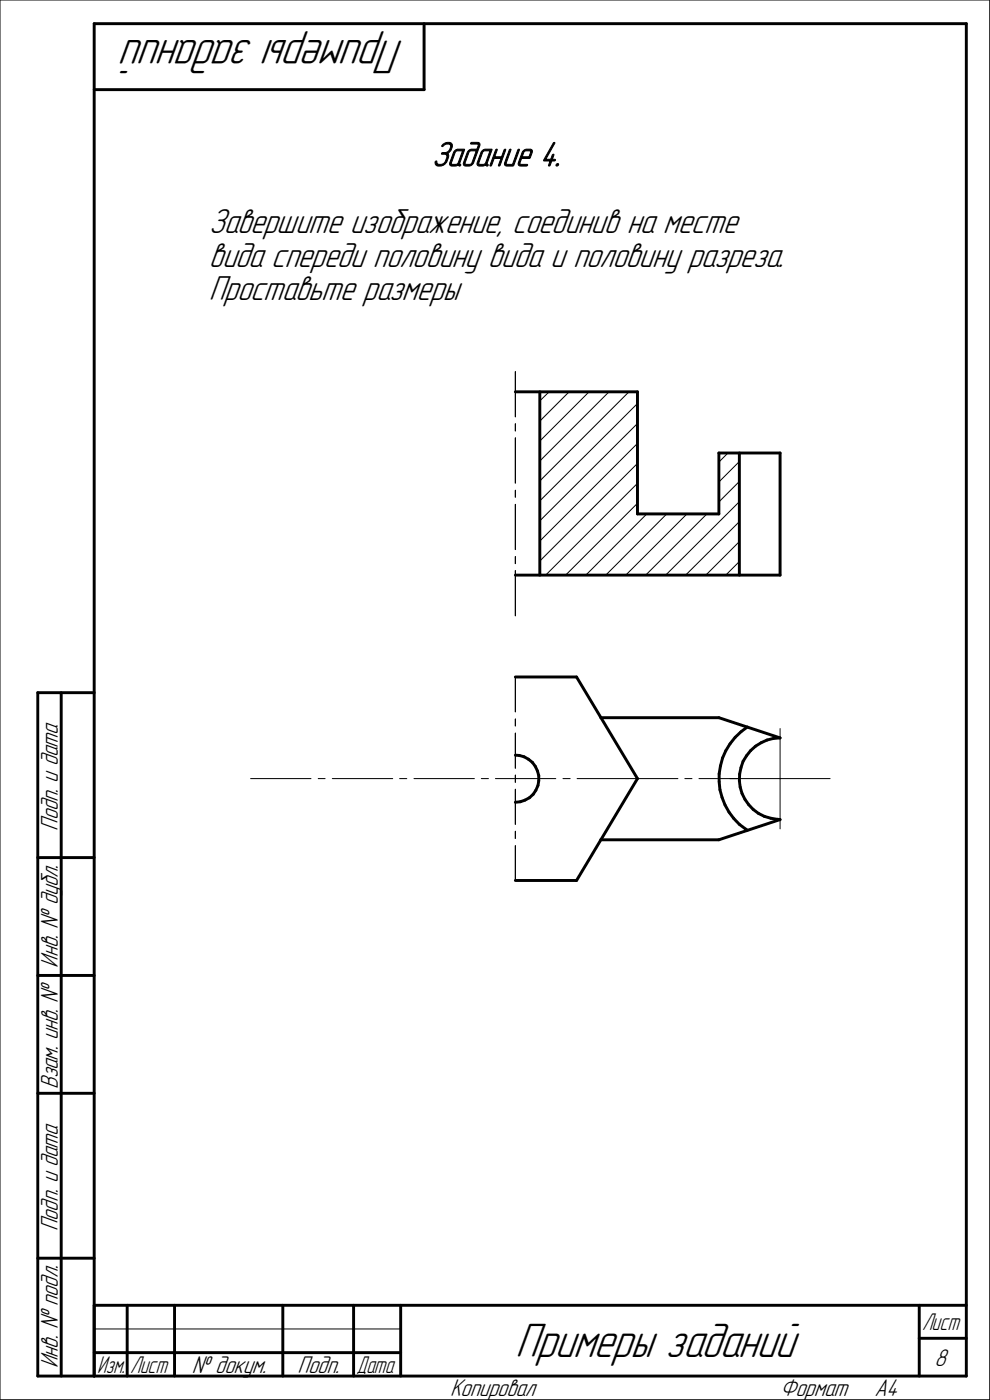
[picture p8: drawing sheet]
<svg xmlns="http://www.w3.org/2000/svg" width="210mm" height="297mm" viewBox="0 0 210 297" stroke-linecap="round" stroke-linejoin="round" font-family="sans-serif">
<g fill="none" stroke="#000" stroke-width=".21">
<path d="M0 0v297zM0 0h210zM210 0v297zM109.3 78.9v9.5zM109.3 89.9v1.5zM109.3 92.9v9.6zM114.5 97.8l14.7-14.7zM114.5 93.6l10.5-10.5zM114.5 89.4l6.2-6.3zM114.5 85.1l2-2zM152.5 98l1.9-1.9zM109.3 104v1.5z"/>
<path d="M109.3 107v9.6zM109.3 118.1v1.5zM114.5 119l20.7-20.7zM114.5 114.8l20.7-20.7zM114.5 110.5l20.7-20.6zM114.5 106.3l20.7-20.7zM114.5 102.1l18.9-19zM137.2 109.1l-12.9 12.9zM141.4 109.1l-12.9 12.9zM152.5 106.5l4.4-4.3zM152.5 102.3l4.4-4.4zM109.3 121.1v9.6z"/>
<path d="M115.8 122l19.4-19.4zM120 122l15.2-15.2zM132.8 122l12.9-12.9zM137 122l13-12.9zM141.2 122l15.7-15.5zM145.5 122l11.4-11.3zM149.7 122l7.2-7.1zM154 122l2.9-2.8zM109.3 143.7v7.3zM109.3 152.6v1.4zM109.3 155.6v7.4zM165.5 154.6v10.6z"/>
<path d="M53.2 165.2h12.8zM67.5 165.2h1.5zM70.5 165.2h12.8zM84.8 165.2h1.5zM87.8 165.2h12.8zM102.1 165.2h1.5zM105.1 165.2h12.8zM109.3 164.5v1.5zM109.3 167.5v7.4zM109.3 176.4v1.5zM109.3 179.4v7.4zM119.4 165.2h1.6z"/>
<path d="M122.4 165.2h12.8zM135.2 165.2h8.6zM145.3 165.2h1.5zM148.3 165.2h8.6zM154.8 165.2h10.7zM165.5 165.2h10.6zM165.5 165.2v10.7zM0 297h210zM20 282h65z"/>
</g>
<g fill="none" stroke="#000" stroke-width=".62">
<path d="M20 5v287zM20 5h185zM20 19h70zM90 5v14zM205 5v287zM109.3 83.1h25.9zM114.5 83.1v38.9zM135.2 83.1v26zM152.5 96.1v13zM152.5 96.1h13zM156.9 96.1v25.9zM165.5 96.1v25.9z"/>
<path d="M135.2 109.1h17.3zM109.3 122h56.2zM8 147v145zM8 147h12zM13 147v145zM109.3 143.7h13zM122.3 143.7l12.9 21.5zM127.5 152.3h25zM152.5 152.3l13 4.3zM154 159.3l-.7 1.5zM154.9 157.8l-.9 1.5zM156 156.5l1.2-1.2z"/>
<path d="M156 156.5l-1.1 1.3zM157.2 155.3l1.4-1zM159.2 159.3l1.1-1zM159.2 159.3l-.8 1.1zM160.3 158.3l1.2-.7zM161.5 157.6l1.2-.6zM162.7 157l1.4-.3zM164.1 156.7l1.4-.1zM109.3 170.2l1.1-.1zM109.3 160.2l.9 .1zM110.2 160.3l1 .3zM110.4 170.1l1-.3z"/>
<path d="M111.2 160.6l.9 .5zM111.4 169.8l.9-.5zM112.1 161.1l.8 .7zM112.3 169.3l.8-.8zM112.9 161.8l.7 .8zM113.6 162.6l.4 1zM113.7 167.7l-.6 .8zM114 163.6l.3 1zM114.1 166.7l-.4 1zM114.3 165.7l-.2 1zM114.3 164.6v1.1zM127.5 178.2h25z"/>
<path d="M135.2 165.2l-12.9 21.6zM152.5 178.2l13-4.3zM152.6 164.2v1.7zM152.6 165.9l.1 1.7zM152.7 167.6l.5 1.6zM152.9 162.5l-.3 1.7zM153.2 169.2l.6 1.6zM153.3 160.8l-.4 1.7zM153.8 170.8l.9 1.5zM154.7 172.3l1 1.4zM155.7 173.7l1.2 1.2zM156.9 165.7l.1 1.3z"/>
<path d="M156.9 174.9l1.3 1zM156.9 164.3v1.4zM157 167l.4 1.4zM157.2 162.9l-.3 1.4zM157.4 168.4l.6 1.2zM157.6 161.5l-.4 1.4zM158 169.6l.8 1.1zM158.2 175.9l.4 .3zM158.4 160.4l-.8 1.1zM158.8 170.7l1 1.1zM159.8 171.8l1.1 .8zM160.9 172.6l1.3 .6z"/>
<path d="M162.2 173.2l1.3 .4zM163.5 173.6l1.4 .2zM164.9 173.8l.6 .1zM8 182h12zM109.3 186.8h13zM8 207h12zM8 232h12zM8 267h12zM20 277h185zM20 277v15zM27 277v15zM37 277v15z"/>
<path d="M60 277v15zM75 277v15zM85 277v15zM195 277v15zM8 292h12zM20 292h185zM20 287h7zM27 287h10zM37 287h23zM60 287h15zM75 287h10zM195 284h10z"/>
</g>
<g fill="#fff" stroke="#fff" stroke-width=".21">
<path d="M91.6 29.7h31.1zM91.6 29.8h31.1zM91.6 29.9h31.1zM91.6 29.9h31.1zM91.6 30h31.1zM91.6 30h31.1zM91.6 30.1h31.1zM91.6 30.1h31.1zM91.6 30.2h31.1zM91.6 30.3h31.1zM91.6 30.3h31.1zM91.6 30.4h31.1zM91.6 30.4h31.1zM91.6 30.5h31.1zM91.6 30.5h31.1zM91.6 30.6h31.1zM91.6 30.6h31.1zM91.6 30.7h31.1zM91.6 30.8h31.1zM91.6 30.8h31.1zM91.6 30.9h31.1zM91.6 30.9h31.1zM91.6 31h31.1zM91.6 31h31.1zM91.6 31.1h31.1zM91.6 31.2h31.1zM91.6 31.2h31.1zM91.6 31.3h31.1zM91.6 31.3h31.1zM91.6 31.4h31.1zM91.6 31.4h31.1zM91.6 31.5h31.1zM91.6 31.6h31.1zM91.6 31.6h31.1zM91.6 31.7h31.1zM91.6 31.7h31.1zM91.6 31.8h31.1zM91.6 31.8h31.1zM91.6 31.9h31.1zM91.6 31.9h31.1zM91.6 32h31.1zM91.6 32.1h31.1zM91.6 32.1h31.1zM91.6 32.2h31.1zM91.6 32.2h31.1zM91.6 32.3h31.1zM91.6 32.3h31.1zM91.6 32.4h31.1zM91.6 32.5h31.1zM91.6 32.5h31.1zM91.6 32.6h31.1zM91.6 32.6h31.1zM91.6 32.7h31.1zM91.6 32.7h31.1zM91.6 32.8h31.1zM91.6 32.9h31.1zM91.6 32.9h31.1zM91.6 33h31.1zM91.6 33h31.1zM91.6 33.1h31.1zM91.6 33.1h31.1zM91.6 33.2h31.1zM91.6 33.2h31.1zM91.6 33.3h31.1zM91.6 33.4h31.1zM91.6 33.4h31.1zM91.6 33.5h31.1zM91.6 33.5h31.1zM91.6 33.6h31.1zM91.6 33.6h31.1zM91.6 33.7h31.1zM91.6 33.8h31.1zM91.6 33.8h31.1zM91.6 33.9h31.1zM91.6 33.9h31.1zM91.6 34h31.1zM91.6 34h31.1zM91.6 34.1h31.1zM91.6 34.1h31.1zM91.6 34.2h31.1zM91.6 34.3h31.1zM91.6 34.3h31.1zM91.6 34.4h31.1zM91.6 34.4h31.1zM91.6 34.5h31.1zM91.6 34.5h31.1zM91.6 34.6h31.1zM91.6 34.7h31.1zM91.6 34.7h31.1zM91.6 34.8h31.1zM91.6 34.8h31.1zM91.6 34.9h31.1zM91.6 34.9h31.1zM91.6 35h31.1zM91.6 35.1h31.1zM91.6 35.1h31.1zM91.6 35.2h31.1zM91.6 35.2h31.1zM91.6 35.3h31.1zM91.6 35.3h31.1zM91.6 35.4h31.1zM91.6 35.4h31.1zM91.6 35.5h31.1zM91.6 35.6h31.1zM91.6 35.6h31.1zM91.6 35.7h31.1zM91.6 35.7h31.1zM91.6 35.8h31.1zM91.6 35.8h31.1zM91.6 35.9h31.1zM91.6 36h31.1zM91.6 36h31.1zM91.6 36.1h31.1zM91.6 36.1h31.1zM91.6 36.2h31.1zM91.6 36.2h31.1zM91.6 36.3h31.1zM91.6 36.4h31.1zM91.6 36.4h31.1zM91.6 36.5h31.1zM91.6 36.5h31.1zM91.6 36.6h31.1zM91.6 36.6h31.1zM91.6 36.7h31.1z"/>
<path d="M44.3 43.9h115.8zM44.3 43.9h115.8zM44.3 44h115.8zM44.3 44h115.8zM44.3 44.1h115.8zM44.3 44.1h115.8zM44.3 44.2h115.8zM44.3 44.3h115.8zM44.3 44.3h115.8zM44.3 44.4h115.8zM44.3 44.4h115.8zM44.3 44.5h115.8zM44.3 44.5h115.8zM44.3 44.6h115.8zM44.3 44.6h115.8zM44.3 44.7h115.8zM44.3 44.8h115.8zM44.3 44.8h115.8zM44.3 44.9h115.8zM44.3 44.9h115.8zM44.3 45h115.8zM44.3 45h115.8zM44.3 45.1h115.8zM44.3 45.2h115.8zM44.3 45.2h115.8zM44.3 45.3h115.8zM44.3 45.3h115.8zM44.3 45.4h115.8zM44.3 45.4h115.8zM44.3 45.5h115.8zM44.3 45.6h115.8zM44.3 45.6h115.8zM44.3 45.7h115.8zM44.3 45.7h115.8zM44.3 45.8h115.8zM44.3 45.8h115.8zM44.3 45.9h115.8zM44.3 45.9h115.8zM44.3 46h115.8zM44.3 46.1h115.8zM44.3 46.1h115.8zM44.3 46.2h115.8zM44.3 46.2h115.8zM44.3 46.3h115.8zM44.3 46.3h115.8zM44.3 46.4h115.8zM44.3 46.5h115.8zM44.3 46.5h115.8zM44.3 46.6h115.8zM44.3 46.6h115.8zM44.3 46.7h115.8zM44.3 46.7h115.8zM44.3 46.8h115.8zM44.3 46.8h115.8zM44.3 46.9h115.8zM44.3 47h115.8zM44.3 47h115.8zM44.3 47.1h115.8zM44.3 47.1h115.8zM44.3 47.2h115.8zM44.3 47.2h115.8zM44.3 47.3h115.8zM44.3 47.4h115.8zM44.3 47.4h115.8zM44.3 47.5h115.8zM44.3 47.5h115.8zM44.3 47.6h115.8zM44.3 47.6h115.8zM44.3 47.7h115.8zM44.3 47.8h115.8zM44.3 47.8h115.8zM44.3 47.9h115.8zM44.3 47.9h115.8zM44.3 48h115.8zM44.3 48h115.8zM44.3 48.1h115.8zM44.3 48.1h115.8zM44.3 48.2h115.8zM44.3 48.3h115.8zM44.3 48.3h115.8zM44.3 48.4h115.8zM44.3 48.4h115.8zM44.3 48.5h115.8zM44.3 48.5h115.8zM44.3 48.6h115.8zM44.3 48.7h115.8zM44.3 48.7h115.8zM44.3 48.8h115.8zM44.3 48.8h115.8zM44.3 48.9h115.8zM44.3 48.9h115.8zM44.3 49h115.8zM44.3 49.1h115.8zM44.3 49.1h115.8zM44.3 49.2h115.8zM44.3 49.2h115.8zM44.3 49.3h115.8zM44.3 49.3h115.8zM44.3 49.4h115.8zM44.3 49.4h115.8zM44.3 49.5h115.8zM44.3 49.6h115.8zM44.3 49.6h115.8zM44.3 49.7h115.8zM44.3 49.7h115.8zM44.3 49.8h115.8zM44.3 49.8h115.8zM44.3 49.9h115.8zM44.3 50h115.8zM44.3 50h115.8zM44.3 50.1h115.8zM44.3 50.1h115.8zM44.3 50.2h115.8zM44.3 50.2h115.8zM44.3 50.3h115.8zM44.3 50.3h115.8zM44.3 50.4h115.8zM44.3 50.5h115.8zM44.3 50.5h115.8zM44.3 50.6h115.8zM44.3 50.6h115.8zM44.3 50.7h115.8zM44.3 50.7h115.8zM44.3 50.8h115.8zM44.3 50.9h115.8zM44.3 50.9h115.8zM44.3 51h115.8z"/>
<path d="M44.3 51h125.7zM44.3 51.1h125.7zM44.3 51.1h125.7zM44.3 51.2h125.7zM44.3 51.3h125.7zM44.3 51.3h125.7zM44.3 51.4h125.7zM44.3 51.4h125.7zM44.3 51.5h125.7zM44.3 51.5h125.7zM44.3 51.6h125.7zM44.3 51.6h125.7zM44.3 51.7h125.7zM44.3 51.8h125.7zM44.3 51.8h125.7zM44.3 51.9h125.7zM44.3 51.9h125.7zM44.3 52h125.7zM44.3 52h125.7zM44.3 52.1h125.7zM44.3 52.2h125.7zM44.3 52.2h125.7zM44.3 52.3h125.7zM44.3 52.3h125.7zM44.3 52.4h125.7zM44.3 52.4h125.7zM44.3 52.5h125.7zM44.3 52.5h125.7zM44.3 52.6h125.7zM44.3 52.7h125.7zM44.3 52.7h125.7zM44.3 52.8h125.7zM44.3 52.8h125.7zM44.3 52.9h125.7zM44.3 52.9h125.7zM44.3 53h125.7zM44.3 53.1h125.7zM44.3 53.1h125.7zM44.3 53.2h125.7zM44.3 53.2h125.7zM44.3 53.3h125.7zM44.3 53.3h125.7zM44.3 53.4h125.7zM44.3 53.5h125.7zM44.3 53.5h125.7zM44.3 53.6h125.7zM44.3 53.6h125.7zM44.3 53.7h125.7zM44.3 53.7h125.7zM44.3 53.8h125.7zM44.3 53.8h125.7zM44.3 53.9h125.7zM44.3 54h125.7zM44.3 54h125.7zM44.3 54.1h125.7zM44.3 54.1h125.7zM44.3 54.2h125.7zM44.3 54.2h125.7zM44.3 54.3h125.7zM44.3 54.4h125.7zM44.3 54.4h125.7zM44.3 54.5h125.7zM44.3 54.5h125.7zM44.3 54.6h125.7zM44.3 54.6h125.7zM44.3 54.7h125.7zM44.3 54.8h125.7zM44.3 54.8h125.7zM44.3 54.9h125.7zM44.3 54.9h125.7zM44.3 55h125.7zM44.3 55h125.7zM44.3 55.1h125.7zM44.3 55.1h125.7zM44.3 55.2h125.7zM44.3 55.3h125.7zM44.3 55.3h125.7zM44.3 55.4h125.7zM44.3 55.4h125.7zM44.3 55.5h125.7zM44.3 55.5h125.7zM44.3 55.6h125.7zM44.3 55.7h125.7zM44.3 55.7h125.7zM44.3 55.8h125.7zM44.3 55.8h125.7zM44.3 55.9h125.7zM44.3 55.9h125.7zM44.3 56h125.7zM44.3 56h125.7zM44.3 56.1h125.7zM44.3 56.2h125.7zM44.3 56.2h125.7zM44.3 56.3h125.7zM44.3 56.3h125.7zM44.3 56.4h125.7zM44.3 56.4h125.7zM44.3 56.5h125.7zM44.3 56.6h125.7zM44.3 56.6h125.7zM44.3 56.7h125.7zM44.3 56.7h125.7zM44.3 56.8h125.7zM44.3 56.8h125.7zM44.3 56.9h125.7zM44.3 57h125.7zM44.3 57h125.7zM44.3 57.1h125.7zM44.3 57.1h125.7zM44.3 57.2h125.7zM44.3 57.2h125.7zM44.3 57.3h125.7zM44.3 57.3h125.7zM44.3 57.4h125.7zM44.3 57.5h125.7zM44.3 57.5h125.7zM44.3 57.6h125.7zM44.3 57.6h125.7zM44.3 57.7h125.7zM44.3 57.7h125.7zM44.3 57.8h125.7zM44.3 57.9h125.7zM44.3 57.9h125.7zM44.3 58h125.7zM44.3 58h125.7zM44.3 58.1h125.7z"/>
<path d="M44.3 58.1h54.6zM44.3 58.2h54.6zM44.3 58.3h54.6zM44.3 58.3h54.6zM44.3 58.4h54.6zM44.3 58.4h54.6zM44.3 58.5h54.6zM44.3 58.5h54.6zM44.3 58.6h54.6zM44.3 58.6h54.6zM44.3 58.7h54.6zM44.3 58.8h54.6zM44.3 58.8h54.6zM44.3 58.9h54.6zM44.3 58.9h54.6zM44.3 59h54.6zM44.3 59h54.6zM44.3 59.1h54.6zM44.3 59.2h54.6zM44.3 59.2h54.6zM44.3 59.3h54.6zM44.3 59.3h54.6zM44.3 59.4h54.6zM44.3 59.4h54.6zM44.3 59.5h54.6zM44.3 59.5h54.6zM44.3 59.6h54.6zM44.3 59.7h54.6zM44.3 59.7h54.6zM44.3 59.8h54.6zM44.3 59.8h54.6zM44.3 59.9h54.6zM44.3 59.9h54.6zM44.3 60h54.6zM44.3 60.1h54.6zM44.3 60.1h54.6zM44.3 60.2h54.6zM44.3 60.2h54.6zM44.3 60.3h54.6zM44.3 60.3h54.6zM44.3 60.4h54.6zM44.3 60.5h54.6zM44.3 60.5h54.6zM44.3 60.6h54.6zM44.3 60.6h54.6zM44.3 60.7h54.6zM44.3 60.7h54.6zM44.3 60.8h54.6zM44.3 60.8h54.6zM44.3 60.9h54.6zM44.3 61h54.6zM44.3 61h54.6zM44.3 61.1h54.6zM44.3 61.1h54.6zM44.3 61.2h54.6zM44.3 61.2h54.6zM44.3 61.3h54.6zM44.3 61.4h54.6zM44.3 61.4h54.6zM44.3 61.5h54.6zM44.3 61.5h54.6zM44.3 61.6h54.6zM44.3 61.6h54.6zM44.3 61.7h54.6zM44.3 61.8h54.6zM44.3 61.8h54.6zM44.3 61.9h54.6zM44.3 61.9h54.6zM44.3 62h54.6zM44.3 62h54.6zM44.3 62.1h54.6zM44.3 62.1h54.6zM44.3 62.2h54.6zM44.3 62.3h54.6zM44.3 62.3h54.6zM44.3 62.4h54.6zM44.3 62.4h54.6zM44.3 62.5h54.6zM44.3 62.5h54.6zM44.3 62.6h54.6zM44.3 62.7h54.6zM44.3 62.7h54.6zM44.3 62.8h54.6zM44.3 62.8h54.6zM44.3 62.9h54.6zM44.3 62.9h54.6zM44.3 63h54.6zM44.3 63h54.6zM44.3 63.1h54.6zM44.3 63.2h54.6zM44.3 63.2h54.6zM44.3 63.3h54.6zM44.3 63.3h54.6zM44.3 63.4h54.6zM44.3 63.4h54.6zM44.3 63.5h54.6zM44.3 63.6h54.6zM44.3 63.6h54.6zM44.3 63.7h54.6zM44.3 63.7h54.6zM44.3 63.8h54.6zM44.3 63.8h54.6zM44.3 63.9h54.6zM44.3 64h54.6zM44.3 64h54.6zM44.3 64.1h54.6zM44.3 64.1h54.6zM44.3 64.2h54.6zM44.3 64.2h54.6zM44.3 64.3h54.6zM44.3 64.3h54.6zM44.3 64.4h54.6zM44.3 64.5h54.6zM44.3 64.5h54.6zM44.3 64.6h54.6zM44.3 64.6h54.6zM44.3 64.7h54.6zM44.3 64.7h54.6zM44.3 64.8h54.6zM44.3 64.9h54.6zM44.3 64.9h54.6zM44.3 65h54.6zM44.3 65h54.6zM44.3 65.1h54.6zM44.3 65.1h54.6zM44.3 65.2h54.6zM44.3 65.2h54.6z"/>
</g>
<g font-size="10.9">
<text x="85.7" y="8.5" transform="rotate(-180 85.7 8.5)">Примеры заданий</text>
<text x="109.3" y="288">Примеры заданий</text>
</g>
<g font-size="7.8">
<text x="91.6" y="35.2">Задание 4.</text>
<text x="44.3" y="49.5">Завершите изображение, соединив на месте</text>
<text x="44.3" y="56.6">вида спереди половину вида и половину разреза.</text>
<text x="44.3" y="63.8">Проставьте размеры</text>
</g>
<g font-size="5.5">
<text x="12.3" y="176.2" transform="rotate(-90 12.3 176.2)">Подп. и дата</text>
<text x="12.3" y="205.3" transform="rotate(-90 12.3 205.3)">Инв. № дубл.</text>
<text x="12.3" y="231.1" transform="rotate(-90 12.3 231.1)">Взам. инв. №</text>
<text x="12.3" y="261.2" transform="rotate(-90 12.3 261.2)">Подп. и дата</text>
<text x="12.3" y="290.3" transform="rotate(-90 12.3 290.3)">Инв. № подл.</text>
<text x="40.7" y="291.3">№ докум.</text>
<text x="63.1" y="291.3">Подп.</text>
<text x="198.3" y="289.8">8</text>
<text x="95.5" y="296.3">Копировал</text>
<text x="165.5" y="296.3">Формат</text>
<text x="185.5" y="296.3">A4</text>
</g>
<g font-size="5.4">
<text x="195.6" y="282.3">Лист</text>
<text x="20.6" y="291.3">Изм.</text>
<text x="27.6" y="291.3">Лист</text>
<text x="75.6" y="291.3">Дата</text>
</g>
</svg>
